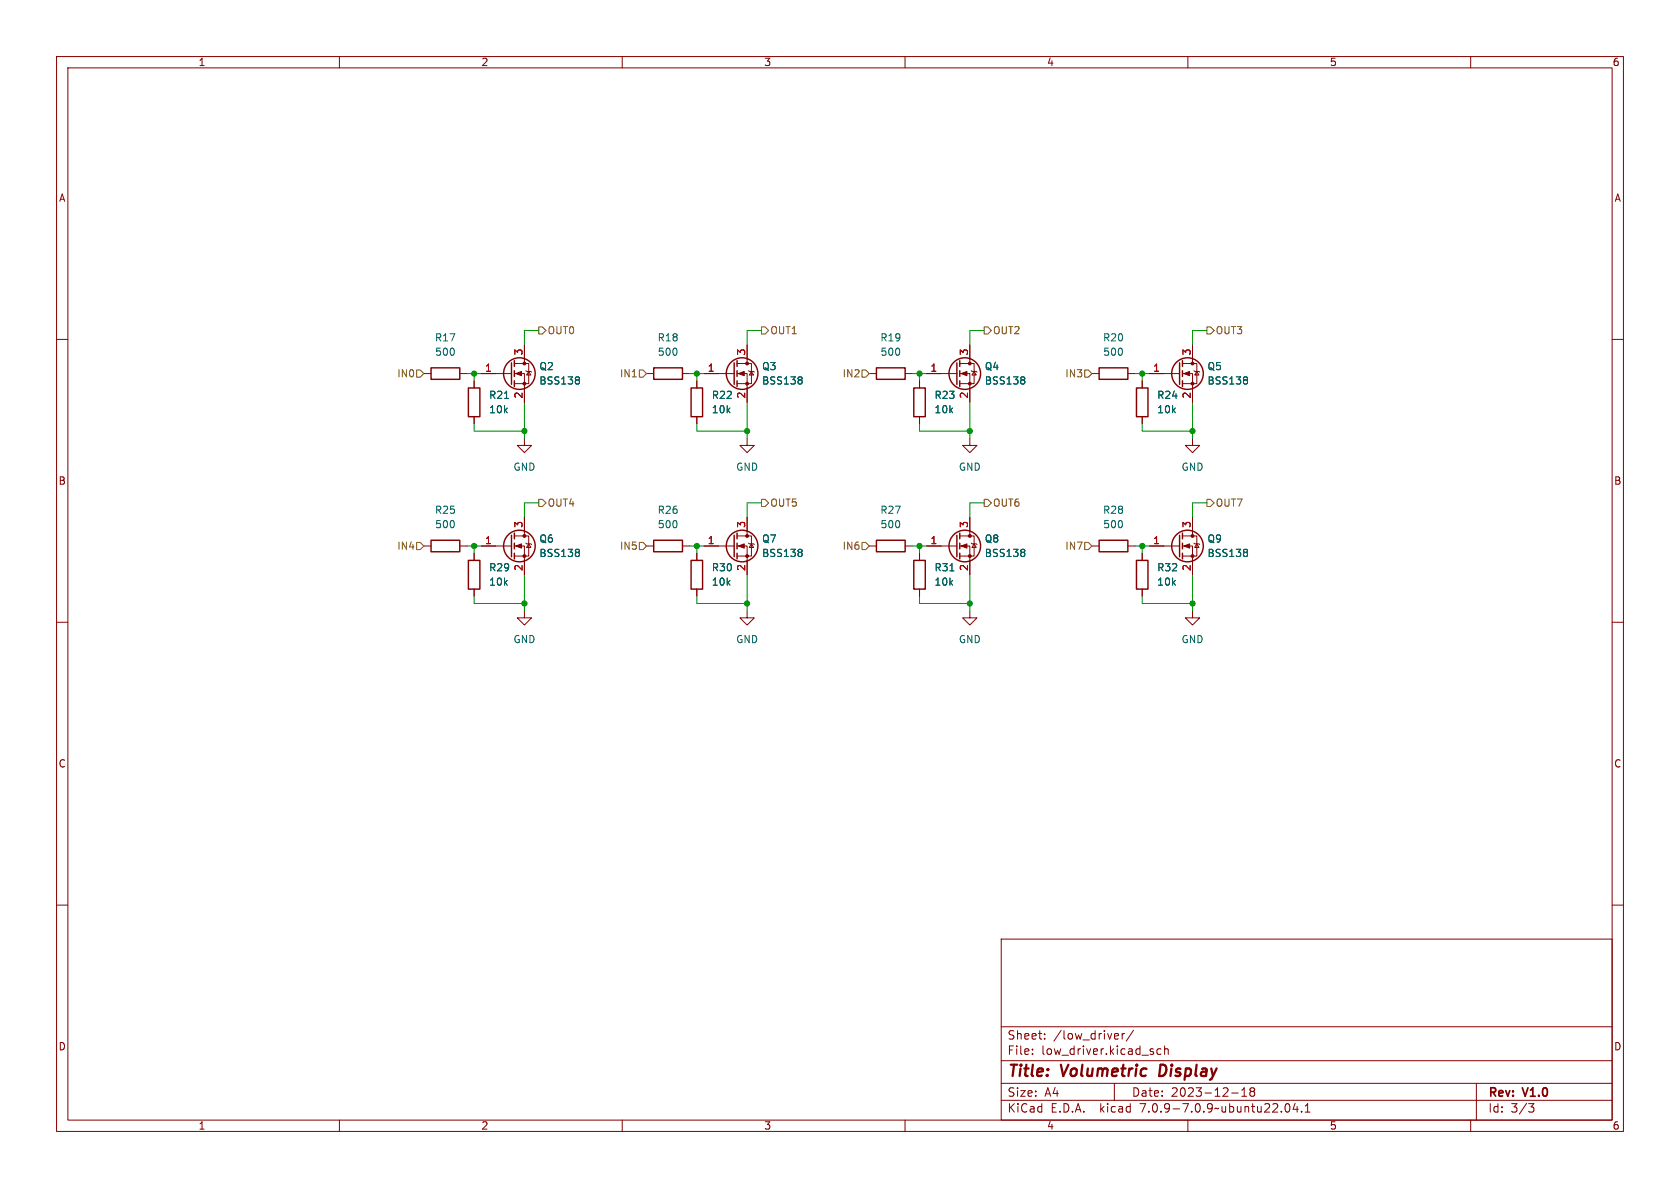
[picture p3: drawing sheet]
<svg xmlns="http://www.w3.org/2000/svg" width="297mm" height="210mm" viewBox="0 0 297 210" stroke-linecap="round" stroke-linejoin="round" font-family="sans-serif">
<g fill="none" stroke="#840000" stroke-width=".18">
<path d="M10 10h277v190h-277zM12 12h273v186h-273zM60 10v2M110 10v2M160 10v2M210 10v2M260 10v2M10 60h2M285 60h2M74.9 66h1.3M81.3 66h1.2M83.8 67.3v1.3"/>
<path d="M83.8 73.7v1.2M85.1 66h5.3M90.9 66h1.8v5.1M90.9 64.3h2.6v3.5h-2.6M92.7 77.5v1.2h1.3l-1.3 1.3-1.3-1.3h1.3M92.7 61v3.3M93 65.5l.1 .2h.8l.1 .1M93.5 65.7l.4 .6h-.8zM114.3 66h1.3M120.6 66h1.3M123.2 67.3v1.3M123.2 73.7v1.2"/>
<path d="M124.5 66h5.3M130.3 66h1.8v5.1M130.3 64.3h2.5v3.5h-2.5M132.1 77.5v1.2h1.2l-1.2 1.3-1.3-1.3h1.3M132.1 61v3.3M132.3 65.5l.2 .2h.7l.1 .1M132.8 65.7l.4 .6h-.7zM153.7 66h1.2M160 66h1.3M162.6 67.3v1.3M162.6 73.7v1.2M163.8 66h5.4"/>
<path d="M169.7 66h1.7v5.1M169.7 64.3h2.5v3.5h-2.5M171.4 77.5v1.2h1.3l-1.3 1.3-1.2-1.3h1.2M171.4 61v3.3M171.7 65.5l.1 .2h.8l.1 .1M172.2 65.7l.4 .6h-.8zM193 66h1.3M199.4 66h1.3M201.9 67.3v1.3M201.9 73.7v1.2M203.2 66h5.3M209 66h1.8v5.1"/>
<path d="M209 64.3h2.6v3.5h-2.6M210.8 77.5v1.2h1.3l-1.3 1.3-1.3-1.3h1.3M210.8 61v3.3M211.1 65.5l.1 .2h.8l.1 .1M211.6 65.7l.4 .6h-.8zM74.9 96.5h1.3M81.3 96.5h1.2M83.8 97.8v1.3M85.1 96.5h5.3M90.9 96.5h1.8v5.1M90.9 94.7h2.6v3.6h-2.6M92.7 91.4v3.3"/>
<path d="M93 96l.1 .1h.8l.1 .2M93.5 96.1l.4 .7h-.8zM114.3 96.5h1.3M120.6 96.5h1.3M123.2 97.8v1.3M124.5 96.5h5.3M130.3 96.5h1.8v5.1M130.3 94.7h2.5v3.6h-2.5M132.1 91.4v3.3M132.3 96l.2 .1h.7l.1 .2M132.8 96.1l.4 .7h-.7zM153.7 96.5h1.2"/>
<path d="M160 96.5h1.3M162.6 97.8v1.3M163.8 96.5h5.4M169.7 96.5h1.7v5.1M169.7 94.7h2.5v3.6h-2.5M171.4 91.4v3.3M171.7 96l.1 .1h.8l.1 .2M172.2 96.1l.4 .7h-.8zM193 96.5h1.3M199.4 96.5h1.3M201.9 97.8v1.3M203.2 96.5h5.3"/>
<path d="M209 96.5h1.8v5.1M209 94.7h2.6v3.6h-2.6M210.8 91.4v3.3M211.1 96l.1 .1h.8l.1 .2M211.6 96.1l.4 .7h-.8zM10 110h2M83.8 104.1v1.3M92.7 108v1.2h1.3l-1.3 1.3-1.3-1.3h1.3M123.2 104.1v1.3M132.1 108v1.2h1.2l-1.2 1.3-1.3-1.3h1.3M162.6 104.1v1.3M171.4 108v1.2h1.3l-1.3 1.3-1.2-1.3h1.2"/>
<path d="M201.9 104.1v1.3M210.8 108v1.2h1.3l-1.3 1.3-1.3-1.3h1.3M285 110h2M10 160h2M285 160h2M177 166h108v32h-108zM60 198v2M110 198v2M160 198v2M177 194.5h108M177 191.5h108M177 187.5h108"/>
<path d="M177 181.5h108M182.5 186.3v.1M182.5 185.5v.1M184.7 183.6v.1M184.7 182.8v.1M197 191.5v3M197.7 182.8v.3l-.7 .1M198.4 182.7v1M198.8 182.7l-.3 .1-.1 .2M200.4 182.1l-1.3 2M205.2 185.5l-.4-.1-.3 .3v.4l.2 .2h.5M205.9 185.5l.2-.1 .4 .1v.9"/>
<path d="M205.9 184.9v1.5M210 198v2M217.7 193.2h1.2M219.5 193.8h.9M219.5 192.7l.5-.4v1.5M221.2 192.9l-.2 .3v.3l.2 .3 .5-.1 .1-.2-.1-.4-.2-.2M221.2 192.9l-.2-.2 .2-.4 .5 .1 .1 .2-.3 .3M221.2 192.9h.3M227.3 195.2l.2-.1a.81 .81 0 0 1 .6 .6 .81 .81 0 0 1-.3 .8l-.1 .1a.81 .81 0 0 1-.4-1.4zM229 195l-.4 1.1h.9M229.3 195.6v1M230.1 196.5v.1"/>
<path d="M230.7 196.6h.9M230.7 195.5l.5-.4v1.5M260 198v2M261 191.5v6.5M270.2 195.1h1l-.5 .6 .4 .1 .1 .5-.3 .3h-.4"/>
</g>
<path d="M205.2 188.2l-.3 2h.5" fill="none" stroke="#840000" stroke-width=".4"/>
<g fill="none" stroke="#840000" stroke-width=".25">
<path d="M76.2 65h5.1v2.1h-5.1zM82.8 68.6h2v5.1h-2zM90.4 64.1v3.8M90.9 63.8v1M90.9 65.5v1M90.9 67.3v1M115.6 65h5v2.1h-5zM122.2 68.6h2v5.1h-2zM129.8 64.1v3.8M130.3 63.8v1M130.3 65.5v1M130.3 67.3v1"/>
<path d="M154.9 65h5.1v2.1h-5.1zM161.5 68.6h2.1v5.1h-2.1zM169.2 64.1v3.8M169.7 63.8v1M169.7 65.5v1M169.7 67.3v1M194.3 65h5.1v2.1h-5.1zM200.9 68.6h2v5.1h-2zM208.5 64.1v3.8M209 63.8v1M209 65.5v1M209 67.3v1"/>
<path d="M76.2 95.5h5.1v2h-5.1zM82.8 99.1h2v5h-2zM90.4 94.6v3.8M90.9 94.2v1.1M90.9 96v1M90.9 97.8v1M115.6 95.5h5v2h-5zM122.2 99.1h2v5h-2zM129.8 94.6v3.8M130.3 94.2v1.1M130.3 96v1M130.3 97.8v1"/>
<path d="M154.9 95.5h5.1v2h-5.1zM161.5 99.1h2.1v5h-2.1zM169.2 94.6v3.8M169.7 94.2v1.1M169.7 96v1M169.7 97.8v1M194.3 95.5h5.1v2h-5.1zM200.9 99.1h2v5h-2zM208.5 94.6v3.8M209 94.2v1.1M209 96v1M209 97.8v1"/>
<circle cx="91.8" cy="66" r="2.79"/>
<circle cx="131.2" cy="66" r="2.79"/>
<circle cx="170.6" cy="66" r="2.79"/>
<circle cx="209.9" cy="66" r="2.79"/>
<circle cx="91.8" cy="96.5" r="2.79"/>
<circle cx="131.2" cy="96.5" r="2.79"/>
<circle cx="170.6" cy="96.5" r="2.79"/>
<circle cx="209.9" cy="96.5" r="2.79"/>
</g>
<g fill="#840000" stroke="#840000" stroke-width=".18">
<path d="M130.6 66l1-.3v.7z"/>
<path d="M209.3 96.5l1-.4v.8z"/>
<path d="M169.9 66l1-.3v.7z"/>
<path d="M91.2 66l1-.3v.7z"/>
<path d="M169.9 96.5l1-.4v.8z"/>
<path d="M91.2 96.5l1-.4v.8z"/>
<path d="M130.6 96.5l1-.4v.8z"/>
<path d="M209.3 66l1-.3v.7z"/>
<circle cx="132.1" cy="67.8" r=".25"/>
<circle cx="132.1" cy="64.3" r=".25"/>
<circle cx="210.8" cy="98.3" r=".25"/>
<circle cx="210.8" cy="94.7" r=".25"/>
<circle cx="171.4" cy="67.8" r=".25"/>
<circle cx="171.4" cy="64.3" r=".25"/>
<circle cx="92.7" cy="67.8" r=".25"/>
<circle cx="92.7" cy="64.3" r=".25"/>
<circle cx="171.4" cy="98.3" r=".25"/>
<circle cx="171.4" cy="94.7" r=".25"/>
<circle cx="92.7" cy="98.3" r=".25"/>
<circle cx="92.7" cy="94.7" r=".25"/>
<circle cx="132.1" cy="98.3" r=".25"/>
<circle cx="132.1" cy="94.7" r=".25"/>
<circle cx="210.8" cy="67.8" r=".25"/>
<circle cx="210.8" cy="64.3" r=".25"/>
</g>
<path d="M89.2 70.4h.7M102.2 66.6l.2 .3-.2 .3 .2 .2v.2l-.2 .3M141.6 66.6l.2 .3-.2 .3 .2 .2v.2l-.2 .3M180.9 66.6l.3 .3-.3 .3 .3 .2v.2l-.3 .3M220.3 66.6l.2 .3-.2 .3 .2 .2v.2l-.2 .3M102.2 97.1l.2 .2-.2 .3 .2 .3v.2l-.2 .3M141.6 97.1l.2 .2-.2 .3 .2 .3v.2l-.2 .3M180.9 97.1l.3 .2-.3 .3 .3 .3v.2l-.3 .3M220.3 97.1l.2 .2-.2 .3 .2 .3v.2l-.2 .3M167.9 100.9h.8" fill="none" stroke="#006464" stroke-width=".18"/>
<g fill="none" stroke="#725600" stroke-width=".18">
<path d="M95.2 57.8h.7l.6 .6-.6 .7h-.7zM134.6 57.8h.7l.6 .6-.6 .7h-.7zM174 57.8h.6l.7 .6-.7 .7h-.6zM213.4 57.8h.6l.6 .6-.6 .7h-.6zM73.7 65.4h.6l.6 .6-.6 .7h-.6zM113 65.4h.7l.6 .6-.6 .7h-.7zM152.4 65.4h.6l.7 .6-.7 .7h-.6zM191.8 65.4h.6l.6 .6-.6 .7h-.6zM73.7 95.9h.6l.6 .6-.6 .7h-.6zM95.2 88.3h.7l.6 .6-.6 .6h-.7zM113 95.9h.7l.6 .6-.6 .7h-.7zM134.6 88.3h.7l.6 .6-.6 .6h-.7z"/>
<path d="M152.4 95.9h.6l.7 .6-.7 .7h-.6zM174 88.3h.6l.7 .6-.7 .6h-.6zM191.8 95.9h.6l.6 .6-.6 .7h-.6zM213.4 88.3h.6l.6 .6-.6 .6h-.6z"/>
</g>
<g fill="none" stroke="#009600" stroke-width=".18">
<path d="M95.2 58.4h-2.5v2.6M134.6 58.4h-2.5v2.6M174 58.4h-2.6v2.6M213.4 58.4h-2.6v2.6M82.5 66h2.6M83.8 74.9v1.3h8.9M83.8 66v1.3M92.7 71.1v6.4M121.9 66h2.6M123.2 74.9v1.3h8.9M123.2 66v1.3M132.1 71.1v6.4"/>
<path d="M161.3 66h2.5M162.6 74.9v1.3h8.8M162.6 66v1.3M171.4 71.1v6.4M200.7 66h2.5M201.9 66v1.3M201.9 74.9v1.3h8.9M210.8 71.1v6.4M82.5 96.5h2.6M83.8 96.5v1.3M95.2 88.9h-2.5v2.5M121.9 96.5h2.6"/>
<path d="M123.2 96.5v1.3M134.6 88.9h-2.5v2.5M161.3 96.5h2.5M162.6 96.5v1.3M174 88.9h-2.6v2.5M200.7 96.5h2.5M201.9 96.5v1.3M213.4 88.9h-2.6v2.5M83.8 105.4v1.3h8.9M92.7 101.6v6.4M123.2 105.4v1.3h8.9M132.1 101.6v6.4"/>
<path d="M162.6 105.4v1.3h8.8M171.4 101.6v6.4M201.9 105.4v1.3h8.9M210.8 101.6v6.4"/>
</g>
<g fill="#009600" stroke="#009600" stroke-width=".18">
<circle cx="162.6" cy="96.5" r=".46"/>
<circle cx="123.2" cy="66" r=".46"/>
<circle cx="132.1" cy="106.7" r=".46"/>
<circle cx="132.1" cy="76.2" r=".46"/>
<circle cx="123.2" cy="96.5" r=".46"/>
<circle cx="201.9" cy="66" r=".46"/>
<circle cx="171.4" cy="76.2" r=".46"/>
<circle cx="171.4" cy="106.7" r=".46"/>
<circle cx="162.6" cy="66" r=".46"/>
<circle cx="83.8" cy="96.5" r=".46"/>
<circle cx="92.7" cy="76.2" r=".46"/>
<circle cx="83.8" cy="66" r=".46"/>
<circle cx="92.7" cy="106.7" r=".46"/>
<circle cx="201.9" cy="96.5" r=".46"/>
<circle cx="210.8" cy="76.2" r=".46"/>
<circle cx="210.8" cy="106.7" r=".46"/>
</g>
<g font-size="2.8" fill="#840000">
<text x="178" y="190.9">Title:</text>
<text x="187.7" y="190.9">Volumetric</text>
<text x="205.8" y="190.9">Display</text>
</g>
<g font-size="2.1" fill="#840000">
<text x="178" y="184">Sheet:</text>
<text x="186.2" y="184">/low_driver/</text>
<text x="178" y="186.7">File:</text>
<text x="184.1" y="186.7">low_driver.kicad_sch</text>
<text x="178" y="196.9">KiCad</text>
<text x="178" y="194.1">Size:</text>
<text x="184.7" y="194.1">A4</text>
<text x="185.7" y="196.9">E.D.A.</text>
<text x="194.6" y="196.9">kicad</text>
<text x="200" y="194.1">Date:</text>
<text x="201.8" y="196.9">7.0.9-7.0.9~ubuntu22.04.1</text>
<text x="207" y="194.1">2023-12-18</text>
<text x="263" y="194.3">Rev:</text>
<text x="263" y="196.9">Id:</text>
<text x="267.1" y="196.9">3/3</text>
<text x="269.4" y="194.3">V1.0</text>
</g>
<g font-size="1.8" fill="#840000">
<text x="35" y="11.9">1</text>
<text x="85" y="11.9">2</text>
<text x="135" y="11.9">3</text>
<text x="185" y="11.9">4</text>
<text x="235" y="11.9">5</text>
<text x="285" y="11.9">6</text>
<text x="10.3" y="35.9">A</text>
<text x="285.3" y="35.9">A</text>
<text x="10.3" y="85.9">B</text>
<text x="285.3" y="85.9">B</text>
<text x="10.3" y="135.9">C</text>
<text x="285.3" y="135.9">C</text>
<text x="10.3" y="185.9">D</text>
<text x="285.3" y="185.9">D</text>
<text x="35" y="199.9">1</text>
<text x="85" y="199.9">2</text>
<text x="135" y="199.9">3</text>
<text x="185" y="199.9">4</text>
<text x="235" y="199.9">5</text>
<text x="285" y="199.9">6</text>
</g>
<g font-size="1.8" fill="#725600">
<text x="96.7" y="59.3">OUT0</text>
<text x="136.1" y="59.3">OUT1</text>
<text x="175.5" y="59.3">OUT2</text>
<text x="214.8" y="59.3">OUT3</text>
<text x="70.1" y="66.9">IN0</text>
<text x="109.5" y="66.9">IN1</text>
<text x="148.9" y="66.9">IN2</text>
<text x="188.2" y="66.9">IN3</text>
<text x="96.7" y="89.8">OUT4</text>
<text x="136.1" y="89.8">OUT5</text>
<text x="175.5" y="89.8">OUT6</text>
<text x="214.8" y="89.8">OUT7</text>
<text x="70.1" y="97.4">IN4</text>
<text x="109.5" y="97.4">IN5</text>
<text x="148.9" y="97.4">IN6</text>
<text x="188.2" y="97.4">IN7</text>
</g>
<g font-size="1.8" fill="#006464">
<text x="76.8" y="60.6">R17</text>
<text x="76.8" y="63.1">500</text>
<text x="95.3" y="65.6">Q2</text>
<text x="116.2" y="60.6">R18</text>
<text x="116.2" y="63.1">500</text>
<text x="134.6" y="65.6">Q3</text>
<text x="155.5" y="60.6">R19</text>
<text x="155.6" y="63.1">500</text>
<text x="174" y="65.6">Q4</text>
<text x="194.9" y="60.6">R20</text>
<text x="194.9" y="63.1">500</text>
<text x="213.4" y="65.6">Q5</text>
<text x="86.4" y="70.7">R21</text>
<text x="95.3" y="68.2">BSS138</text>
<text x="125.7" y="70.7">R22</text>
<text x="134.6" y="68.2">BSS138</text>
<text x="165.1" y="70.7">R23</text>
<text x="174" y="68.2">BSS138</text>
<text x="204.5" y="70.7">R24</text>
<text x="213.4" y="68.2">BSS138</text>
<text x="86.4" y="73.3">10k</text>
<text x="125.7" y="73.3">10k</text>
<text x="165.1" y="73.3">10k</text>
<text x="204.5" y="73.3">10k</text>
<text x="90.7" y="83.4">GND</text>
<text x="130" y="83.4">GND</text>
<text x="169.4" y="83.4">GND</text>
<text x="208.8" y="83.4">GND</text>
<text x="76.8" y="91">R25</text>
<text x="76.8" y="93.6">500</text>
<text x="116.2" y="91">R26</text>
<text x="116.2" y="93.6">500</text>
<text x="155.5" y="91">R27</text>
<text x="155.6" y="93.6">500</text>
<text x="194.9" y="91">R28</text>
<text x="194.9" y="93.6">500</text>
<text x="86.4" y="101.2">R29</text>
<text x="95.3" y="98.7">BSS138</text>
<text x="95.3" y="96.1">Q6</text>
<text x="125.7" y="101.2">R30</text>
<text x="134.6" y="98.7">BSS138</text>
<text x="134.6" y="96.1">Q7</text>
<text x="165.1" y="101.2">R31</text>
<text x="174" y="98.7">BSS138</text>
<text x="174" y="96.1">Q8</text>
<text x="204.5" y="101.2">R32</text>
<text x="213.4" y="98.7">BSS138</text>
<text x="213.4" y="96.1">Q9</text>
<text x="86.4" y="103.7">10k</text>
<text x="125.7" y="103.7">10k</text>
<text x="165.1" y="103.7">10k</text>
<text x="204.5" y="103.7">10k</text>
<text x="90.7" y="113.9">GND</text>
<text x="130" y="113.9">GND</text>
<text x="169.4" y="113.9">GND</text>
<text x="208.8" y="113.9">GND</text>
</g>
<g font-size="1.8" fill="#a90000">
<text x="85.7" y="65.8">1</text>
<text x="92.5" y="62.9" transform="rotate(-90 92.5 62.9)">3</text>
<text x="125" y="65.8">1</text>
<text x="131.8" y="62.9" transform="rotate(-90 131.8 62.9)">3</text>
<text x="164.4" y="65.8">1</text>
<text x="171.2" y="62.9" transform="rotate(-90 171.2 62.9)">3</text>
<text x="203.8" y="65.8">1</text>
<text x="210.6" y="62.9" transform="rotate(-90 210.6 62.9)">3</text>
<text x="92.5" y="70.6" transform="rotate(-90 92.5 70.6)">2</text>
<text x="131.8" y="70.6" transform="rotate(-90 131.8 70.6)">2</text>
<text x="171.2" y="70.6" transform="rotate(-90 171.2 70.6)">2</text>
<text x="210.6" y="70.6" transform="rotate(-90 210.6 70.6)">2</text>
<text x="92.5" y="93.4" transform="rotate(-90 92.5 93.4)">3</text>
<text x="131.8" y="93.4" transform="rotate(-90 131.8 93.4)">3</text>
<text x="171.2" y="93.4" transform="rotate(-90 171.2 93.4)">3</text>
<text x="210.6" y="93.4" transform="rotate(-90 210.6 93.4)">3</text>
<text x="85.7" y="96.3">1</text>
<text x="92.5" y="101" transform="rotate(-90 92.5 101)">2</text>
<text x="125" y="96.3">1</text>
<text x="131.8" y="101" transform="rotate(-90 131.8 101)">2</text>
<text x="164.4" y="96.3">1</text>
<text x="171.2" y="101" transform="rotate(-90 171.2 101)">2</text>
<text x="203.8" y="96.3">1</text>
<text x="210.6" y="101" transform="rotate(-90 210.6 101)">2</text>
</g>
</svg>
